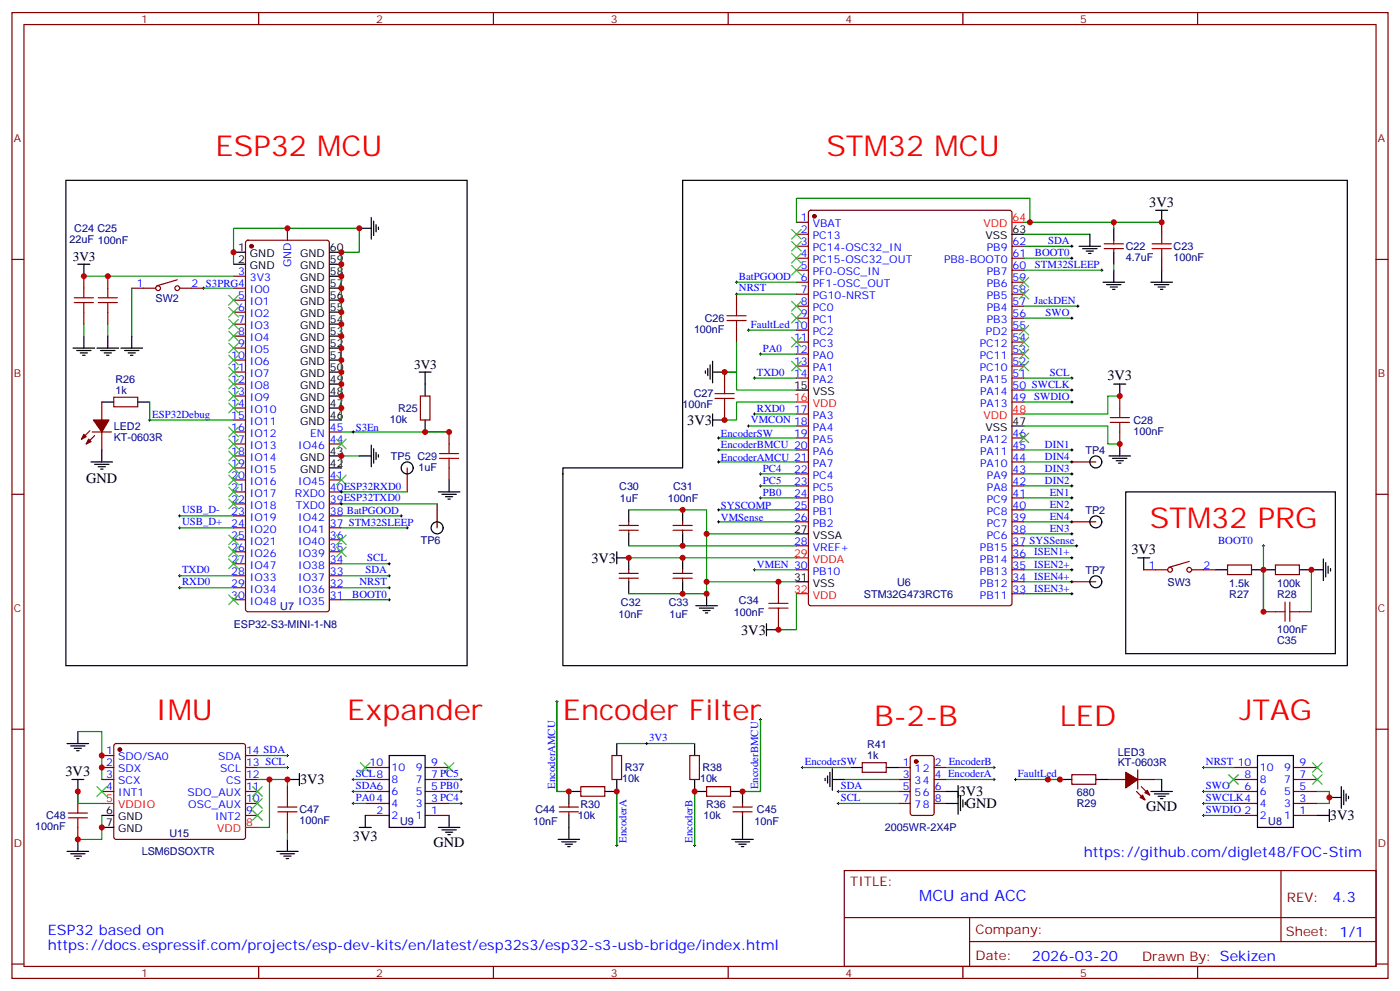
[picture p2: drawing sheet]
<svg xmlns="http://www.w3.org/2000/svg" width="412mm" height="292mm" viewBox="0 0 412 292" stroke-linecap="round" stroke-linejoin="round" font-family="sans-serif">
<g fill="none" stroke="#870000" stroke-width=".35">
<path d="M3.5 3.7h405.4v284.3h-405.4zM7.1 7.2h398.2v277.3h-398.2zM76.2 3.7v3.5M145.3 3.7v3.5M214.5 3.7v3.5M283.6 3.7v3.5M352.8 3.7v3.5M3.5 76.4h3.6M72.6 70.9l.4-.2h23.3l.7 .5v108.2l-.2 .5-.5 .2h-23.3l-.5-.2-.2-.5v-108zM84.7 67.2v3.5M234.6 65.4h3.5M234.6 69h3.5"/>
<path d="M234.6 72.5h3.5M234.6 76h3.5M234.6 79.6h3.5M238.4 62.1l.4-.2h58.6l.6 .4 .1 115.3-.5 .7h-58.8l-.6-.4-.1-115.3zM298.1 72.5h3.5M298.1 76h3.5M298.1 79.6h3.5M325.3 73.2h5.6M325.3 71.8h5.6M328.1 70.7v1.1M328.1 73.2v1.1M342.2 65.4v3.6"/>
<path d="M342.2 76v3.6M405.3 76.4h3.6M24.7 81.3v3.5M24.7 91.9v3.5M31.7 81.3v3.5M31.7 91.9v3.5M38.8 84.8h7.1M52.2 82.4l-6 1.7M52.9 84.8h7.1M68.8 81.3h3.5M68.8 84.8h3.5M68.8 88.4h3.5"/>
<path d="M68.8 91.9h3.5M68.8 95.4h3.5M68.8 99h3.5M217 86.6v3.5M217 97.2v3.5M234.6 83.1h3.5M234.6 86.6h3.5M234.6 90.1h3.5M234.6 93.7h3.5M234.6 97.2h3.5M298.1 83.1h3.5M298.1 86.6h3.5"/>
<path d="M298.1 90.1h3.5M298.1 93.7h3.5M298.1 97.2h3.5M30 118.4v5.2M33.5 116.9h7.1v2.9h-7.1zM68.8 102.5h3.5M68.8 106h3.5M68.8 109.5h3.5M68.8 113.1h3.5M68.8 116.6h3.5M123.8 116.6h2.8v7h-2.8zM213.4 109.5v3.6"/>
<path d="M234.6 100.7h3.5M234.6 104.2h3.5M234.6 107.8h3.5M234.6 111.3h3.5M298.1 100.7h3.5M298.1 104.2h3.5M298.1 107.8h3.5M298.1 111.3h3.5M298.1 118.4h3.5M298.1 114.8h3.5M329.8 116.6v3.5M26.5 126.8l-2.5 2.5"/>
<path d="M27.2 127.2h5.6M27.9 128.2l-2.5 2.5M30 127.2v5.3M68.8 120.1h3.5M68.8 123.6h3.5M68.8 127.2h3.5M68.8 130.7h3.5M68.8 134.2h3.5M68.8 137.8h3.5M97 127.2h3.5M97 130.7h3.5M119.9 137.8v7"/>
<path d="M132.3 127.2v3.5M132.3 137.8v3.5M213.4 120.1v3.5M234.6 121.9h3.5M234.6 125.4h3.5M234.6 128.9h3.5M234.6 132.5h3.5M234.6 136h3.5M234.6 139.5h3.5M298.1 128.9h3.5M298.1 132.5h3.5M298.1 136h3.5"/>
<path d="M298.1 139.5h3.5M315.7 136h7.1M329.8 127.2v3.5M3.5 145.5h3.6M68.8 141.3h3.5M68.8 144.8h3.5M68.8 148.3h3.5M68.8 151.9h3.5M68.8 155.4h3.5M68.8 158.9h3.5M97 141.3h3.5M97 144.8h3.5"/>
<path d="M97 148.3h3.5M97 151.9h3.5M97 155.4h3.5M97 158.9h3.5M128.8 148.3v7.1M182.4 154.7h5.6M182.4 156.1h5.6M185.2 153.6v1.1M185.2 156.1v1.1M198.3 154.7h5.6M198.3 156.1h5.6M201.1 153.6v1.1"/>
<path d="M201.1 156.1v1.1M234.6 143.1h3.5M234.6 146.6h3.5M234.6 150.1h3.5M234.6 153.6h3.5M298.1 143.1h3.5M298.1 146.6h3.5M298.1 150.1h3.5M298.1 153.6h3.5M298.1 157.2h3.5M315.7 153.6h7.1M405.3 145.5h3.6"/>
<path d="M68.8 162.5h3.5M68.8 166h3.5M68.8 169.5h3.5M68.8 173h3.5M68.8 176.6h3.5M97 162.5h3.5M97 166h3.5M97 169.5h3.5M97 173h3.5M97 176.6h3.5M182.4 168.8h5.6M182.4 170.2h5.6"/>
<path d="M185.2 167.7v1.1M185.2 170.2v1.1M198.3 168.8h5.6M198.3 170.2h5.6M201.1 167.7v1.1M201.1 170.2v1.1M229.3 171.3v3.5M234.6 160.7h3.5M234.6 167.7h3.5M298.1 160.7h3.5M298.1 167.7h3.5M298.1 174.8h3.5"/>
<path d="M298.1 171.3h3.5M298.1 164.2h3.5M315.7 171.3h7.1M336.9 167.7h7.1M350.3 165.3l-6 1.7M351 167.7h7.1M361.6 166.3h7.1v2.9h-7.1zM375.7 166.3h7.1v2.9h-7.1zM229.3 181.9v3.5M372.2 180.1h3.5M382.8 180.1h3.5M3.5 214.7h3.6"/>
<path d="M33.7 219.1l.5-.2h37.4l.5 .2 .2 .5v27.1l-.7 .4h-37.7l-.4-.7v-26.8zM405.3 214.7h3.6M22.9 233v3.5M30 226h3.5M30 229.5h3.5M30 233h3.5M30 222.4h3.5M72.3 226h3.5M72.3 229.5h3.5M72.3 233h3.5M72.3 236.5h3.5M72.3 222.4h3.5"/>
<path d="M84.7 231.2v3.6M107.6 226h7.1M107.6 229.5h7.1M107.6 233h7.1M107.6 236.5h7.1M125.2 226h7.1M125.2 229.5h7.1M125.2 233h7.1M125.2 236.5h7.1M164.7 237.6h5.7M164.7 239h5.7M167.6 236.5v1.1"/>
<path d="M167.6 239v1.1M171.1 231.6h7.1v2.8h-7.1zM180.3 222.4h2.8v7.1h-2.8zM203.2 222.4h2.8v7.1h-2.8zM208.1 231.6h7.1v2.8h-7.1zM215.9 237.6h5.6M215.9 239h5.6M218.7 236.5v1.1M218.7 239v1.1M254 224.5h7.1v2.9h-7.1zM264.6 226h3.5M264.6 229.5h3.5"/>
<path d="M264.6 233h3.5M264.6 236.5h3.5M268.3 222.6l.5-.2h5.7l.6 .5 .1 16.5-.5 .6-5.9 .1-.6-.5-.1-16.5zM275.2 226h3.5M275.2 229.5h3.5M275.2 233h3.5M275.2 236.5h3.5M315.7 228.1h7.1v2.8h-7.1zM326.3 229.5h5.3M334.8 233l2.5 2.5M335.1 229.5h5.3M335.1 226.7v5.6"/>
<path d="M336.2 231.6l2.5 2.5M363.4 226h7M363.4 229.5h7M363.4 233h7M363.4 236.5h7M381 226h7.1M381 229.5h7.1M381 233h7.1M381 236.5h7.1M22.9 243.6v3.5M72.3 240.1h3.5M84.7 241.8v3.6"/>
<path d="M107.6 240.1h7.1M125.2 240.1h7.1M248.7 256.3h156.6v28.2h-156.6zM363.4 240.1h7M377.3 256.3v20.9M381 240.1h7.1M248.7 270.1h156.5M285.6 277.2h119.6M285.6 270.1v14.2M3.5 283.8h3.6M76.2 284.5v3.5M145.3 284.5v3.5"/>
<path d="M214.5 284.5v3.5M283.6 284.5v3.5M352.8 284.5v3.5M405.3 283.8h3.6"/>
<circle cx="46.6" cy="84.8" r=".71"/>
<circle cx="52.2" cy="84.8" r=".71"/>
<circle cx="344.7" cy="167.7" r=".71"/>
<circle cx="350.3" cy="167.7" r=".71"/>
</g>
<g fill="#870000" stroke="#870000" stroke-width=".35">
<path d="M337.3 233.4l.7-.7 .7 1.4z"/>
<path d="M336.5 234.1l.8 1.4-1.5-.7z"/>
<path d="M331.6 227.4l3.5 2.1-3.5 2.5z"/>
<path d="M26.1 129.3l.7 .7-1.4 .7z"/>
<path d="M24.7 127.9l.7 .7-1.4 .7z"/>
<path d="M27.5 123.6h4.6l-2.1 3.6z"/>
<circle cx="239.9" cy="63.7" r=".53"/>
<circle cx="74.1" cy="72.5" r=".53"/>
<circle cx="269.9" cy="224.2" r=".53"/>
<circle cx="35.3" cy="220.7" r=".53"/>
</g>
<g fill="none" stroke="#000" stroke-width=".35">
<path d="M19.4 53.1h118.2v142.9h-118.2zM201.1 53.1h195.8v142.9h-231.1v-58.2h35.3zM22.9 77.8h3.6M24.7 77.8v3.5M68.8 77.8h3.5M68.8 74.3h3.5M97 77.8h3.5M97 74.3h3.5M105.8 67.2h3.6M109.4 64v6.4M110.1 65.1v4.2M110.8 66.1v2.2"/>
<path d="M111.5 66.9v.7M298.1 69h3.5M317.9 72.5h6.3M318.9 73.2h4.2M320 73.9h2.1M320.7 74.6h.7M321 69v3.5M328.1 67.2v3.5M328.1 74.3v3.5M328.1 79.6v3.5M340.4 61.9h3.6M342.2 61.9v3.5"/>
<path d="M342.2 79.6v3.5M24.7 99v3.5M31.7 99v3.5M38.8 99v3.5M97 99h3.5M97 95.4h3.5M97 91.9h3.5M97 88.4h3.5M97 84.8h3.5M97 81.3h3.5M324.9 83.1h6.4M326 83.8h4.2"/>
<path d="M327 84.5h2.1M327.7 85.2h.7M339 83.1h6.4M340.1 83.8h4.2M341.1 84.5h2.2M341.8 85.2h.7M21.5 102.5h6.4M22.6 103.2h4.2M23.6 103.9h2.2M24.3 104.6h.7M28.6 102.5h6.3M29.6 103.2h4.3"/>
<path d="M30 118.4h3.5M30.7 103.9h2.1M31.4 104.6h.7M35.6 102.5h6.4M36.7 103.2h4.2M37.7 103.9h2.2M38.5 104.6h.7M40.6 118.4h3.5M97 113.1h3.5M97 116.6h3.5M97 109.5h3.5M97 106h3.5"/>
<path d="M97 102.5h3.5M123.5 109.5h3.5M125.2 109.5v7.1M207.8 109.2v.7M208.5 108.5v2.1M209.2 107.4v4.3M209.9 109.5h3.5M209.9 106.4v6.3M234.6 114.8h3.5M328.1 113.1h3.5M329.8 113.1v3.5M26.8 136h6.4"/>
<path d="M27.9 136.7h4.2M28.9 137.4h2.1M29.6 138.1h.7M30 132.5v3.5M97 137.8h3.5M97 134.2h3.5M97 123.6h3.5M97 120.1h3.5M105.8 134.2h3.6M109.4 131.1v6.3M110.1 132.1v4.2M110.8 133.2v2.1"/>
<path d="M111.5 133.9v.7M125.2 123.6v3.6M209.9 123.6h3.5M209.9 121.9v3.5M298.1 125.4h3.5M326.7 134.2h6.3M327.7 134.9h4.3M328.8 135.6h2.1M329.5 136.3h.7M329.8 130.7v3.5M129.1 144.8h6.4M130.2 145.5h4.2"/>
<path d="M131.2 146.2h2.1M131.9 146.9h.7M132.3 141.3v3.5M185.2 150.1v3.5M185.2 157.2v3.5M201.1 150.1v3.5M201.1 157.2v3.5M234.6 157.2h3.5M331.6 144.8h61.7v47.6h-61.7zM181.7 164.2h3.5v3.5M181.7 162.5v3.5M185.2 171.3v3.5"/>
<path d="M201.1 164.2v3.5M201.1 171.3v3.5M205 178.3h6.3M206 179h4.3M207.1 179.7h2.1M208.1 174.8v3.5M234.6 171.3h3.5M335.1 164.2h3.6M336.9 164.2v3.5M358.1 167.7h3.5M368.7 167.7h7M382.8 167.7h7"/>
<path d="M389.8 164.6v6.3M390.5 165.6v4.3M391.2 166.7v2.1M391.9 167.4v.7M207.8 180.4h.7M225.8 185.4h3.5M225.8 183.6v3.5M19.8 218.9h6.3M20.8 219.6h4.2M22.9 215.4v3.5M181.7 218.9v3.5M204.6 218.9v3.5"/>
<path d="M21.2 229.5h3.5M21.9 220.3h2.1M22.6 221h.7M22.9 229.5v3.5M84.7 229.5h3.5M88.2 227.7v3.5M114.7 222.4h10.5v21.2h-10.5zM171.1 233h-3.5v3.5M181.7 229.5v3.5h-3.5M204.6 229.5v3.5h3.5M215.2 233h3.5v3.5M243.1 229.1v.7"/>
<path d="M243.8 228.4v2.1M244.5 227.4v4.2M245.2 229.5h3.5M245.2 226.3v6.4M250.5 226h3.5M261.1 226h3.5M278.7 233h3.5M278.7 236.5h3.5M282.2 231.2v8.5M282.9 234.4v4.3M283.6 235.5v2.1M284.3 236.2v.7"/>
<path d="M312.2 229.5h3.5M322.8 229.5h3.5M339 233h6.4M340.1 233.7h4.2M341.1 234.4h2.2M341.8 235.1h.7M342.2 229.5v3.5M370.4 222.4h10.6v21.2h-10.6zM391.6 238.3v3.5M391.6 234.8h3.5M395.1 231.6v6.3M395.8 232.7v4.2"/>
<path d="M396.5 233.7v2.1M397.2 234.4v.7M19.8 250.6h6.3M20.8 251.4h4.2M21.9 252.1h2.1M22.6 252.8h.7M22.9 247.1v3.5M30 240.1h3.5M30 243.6h3.5M81.5 250.6h6.3M82.5 251.4h4.3M83.6 252.1h2.1"/>
<path d="M84.3 252.8h.7M84.7 247.1v3.5M105.8 243.6h3.6M107.6 240.1v3.5M129.1 243.6h6.4M130.2 244.3h4.2M131.2 245h2.1M131.9 245.7h.7M132.3 240.1v3.5M164.4 247.1h6.3M165.5 247.8h4.2M166.5 248.5h2.1"/>
<path d="M167.2 249.2h.7M167.6 240.1v7M215.5 247.1h6.4M216.6 247.8h4.2M217.7 248.5h2.1M218.4 249.2h.7M218.7 240.1v7M388.1 240.1h3.5"/>
<circle cx="119.9" cy="137.8" r="1.76"/>
<circle cx="322.8" cy="136" r="1.76"/>
<circle cx="128.8" cy="155.4" r="1.76"/>
<circle cx="322.8" cy="153.6" r="1.76"/>
<circle cx="322.8" cy="171.3" r="1.76"/>
</g>
<path d="M298.1 65.4h3.5M234.6 118.4h3.5M298.1 121.9h3.5M234.6 164.2h3.5M234.6 174.8h3.5M30 236.5h3.5M72.3 243.6h3.5" fill="none" stroke="#f00" stroke-width=".35"/>
<g fill="none" stroke="#000" stroke-width=".29">
<path d="M315.4 76h.7M315.4 72.5h.7M315.7 72.1v.7M315.7 75.7v.7M324.2 79.6h.7M324.6 79.2v.7M59.6 84.8h.7M60 84.5v.7M216.6 86.6h.7M216.6 83.1h.7M217 82.7v.7M217 86.3v.7"/>
<path d="M220.1 97.2h.7M220.5 96.8v.7M315.4 93.7h.7M315.7 93.3v.7M317.1 90.1h.8M317.5 89.8v.7M221.9 111.3h.7M222.2 110.9v.8M223.7 104.2h.7M224 103.9v.7M315.4 118.4h.7M315.4 114.8h.7"/>
<path d="M315.4 111.3h.7M315.7 110.9v.8M315.7 114.5v.7M315.7 118v.7M43.7 123.6h.7M44.1 123.3v.7M103.7 127.2h.7M104.1 126.8v.7M211.3 132.5h.7M211.3 136h.7M211.3 128.9h.7M211.7 128.6v.7"/>
<path d="M211.7 132.1v.7M211.7 135.6v.7M220.1 125.4h.7M220.5 125.1v.7M221.9 121.9h.7M222.2 121.5v.7M223.7 139.5h.7M224 139.2v.7M315.4 132.5h.7M315.4 136h.7M315.4 139.5h.7M315.7 132.1v.7"/>
<path d="M315.7 135.6v.7M315.7 139.2v.7M52.6 151.9h.7M52.6 155.4h.7M52.9 151.5v.7M52.9 155v.8M100.2 144.8h.7M100.2 148.3h.7M100.5 144.5v.7M100.5 148v.7M117.8 151.9h.7M118.2 151.5v.7"/>
<path d="M119.6 155.4h.7M119.9 155v.8M211.3 153.6h.7M211.3 150.1h.7M211.7 149.8v.7M211.7 153.3v.7M223.7 146.6h.7M223.7 143.1h.7M224 142.7v.7M224 146.2v.7M315.4 153.6h.7M315.4 150.1h.7"/>
<path d="M315.4 157.2h.7M315.4 146.6h.7M315.4 143.1h.7M315.7 142.7v.7M315.7 146.2v.7M315.7 149.8v.7M315.7 153.3v.7M315.7 156.8v.7M52.6 169.5h.7M52.6 173h.7M52.9 169.2v.7M52.9 172.7v.7"/>
<path d="M114.3 169.5h.7M114.3 173h.7M114.3 176.6h.7M114.3 166h.7M114.7 165.6v.7M114.7 169.2v.7M114.7 172.7v.7M114.7 176.2v.7M221.9 167.7h.7M222.2 167.4v.7M315.4 167.7h.7M315.4 164.2h.7"/>
<path d="M315.4 171.3h.7M315.4 174.8h.7M315.7 163.9v.7M315.7 167.4v.7M315.7 170.9v.7M315.7 174.4v.8M316.8 160.7h.7M317.1 160.3v.7M371.8 160.7h.7M372.2 160.3v.7M163.7 206.6h.7M164 206.2v.7"/>
<path d="M190.1 218.9h.8M190.5 218.5v.8M223.7 211.8h.7M224 211.5v.7M84.3 226h.7M84.3 222.4h.7M84.7 222.1v.7M84.7 225.6v.7M103.7 236.5h.7M103.7 233h.7M103.7 229.5h.7M104.1 229.1v.7"/>
<path d="M104.1 232.7v.7M104.1 236.2v.7M135.5 236.5h.7M135.5 233h.7M135.5 229.5h.7M135.8 229.1v.7M135.8 232.7v.7M135.8 236.2v.7M236 226h.7M236.4 225.6v.7M246.6 236.5h.7M246.6 233h.7"/>
<path d="M246.9 232.7v.7M246.9 236.2v.7M292.5 226h.7M292.5 229.5h.7M292.8 225.6v.7M292.8 229.1v.7M298.8 229.5h.7M299.2 229.1v.7M354.2 226h.7M354.2 236.5h.7M354.2 233h.7M354.5 225.6v.7"/>
<path d="M354.5 232.7v.7M354.5 236.2v.7M354.5 239.7v.7M181.3 248.9h.7M181.7 248.5v.7M204.3 248.9h.7M204.6 248.5v.7M354.2 240.1h.7"/>
</g>
<g fill="none" stroke="#a10000" stroke-width=".35">
<path d="M339.4 71.8h5.6M339.4 73.2h5.6M342.2 69v2.8M342.2 73.2v2.8M21.9 87.7h5.6M21.9 89.1h5.6M24.7 84.8v2.9M24.7 89.1v2.8M28.9 87.7h5.7M28.9 89.1h5.7M31.7 84.8v2.9M31.7 89.1v2.8"/>
<path d="M214.1 93h5.7M214.1 94.4h5.7M217 90.1v2.9M217 94.4v2.8M210.6 115.9h5.7M210.6 117.3h5.7M213.4 113.1v2.8M213.4 117.3v2.8M129.5 134.9h5.6M129.5 133.5h5.6M132.3 130.7v2.8M132.3 134.9v2.9"/>
<path d="M327 122.9h5.7M327 124.4h5.7M329.8 120.1v2.8M329.8 124.4v2.8M226.5 177.6h5.6M226.5 179h5.6M229.3 174.8v2.8M229.3 179v2.9M378.5 177.3v5.6M379.9 177.3v5.6M375.7 180.1h2.8M379.9 180.1h2.9"/>
<path d="M20.1 239.4h5.7M22.9 236.5v2.9M81.8 239h5.7M81.8 237.6h5.7M84.7 234.8v2.8M84.7 239v2.8M20.1 240.8h5.7M22.9 240.8v2.8"/>
</g>
<g fill="none" stroke="#3c3" stroke-width=".35">
<path d="M233.2 67.6l2.8 2.8M233.2 71.1l2.8 2.8M233.2 74.6l2.8 2.8M233.2 78.1l2.8 2.9M236 67.6l-2.8 2.8M236 71.1l-2.8 2.8M236 74.6l-2.8 2.8M236 78.1l-2.8 2.9M67.4 94l2.8 2.8M67.4 90.5l2.8 2.8M67.4 97.5l2.8 2.9M67.4 87l2.8 2.8"/>
<path d="M70.2 94l-2.8 2.8M70.2 90.5l-2.8 2.8M70.2 97.5l-2.8 2.9M70.2 87l-2.8 2.8M233.2 88.7l2.8 2.8M233.2 92.3l2.8 2.8M233.2 99.3l2.8 2.8M236 88.7l-2.8 2.8M236 92.3l-2.8 2.8M236 99.3l-2.8 2.8M300.2 85.2l2.8 2.8M300.2 95.8l2.8 2.8"/>
<path d="M300.2 81.7l2.8 2.8M300.2 99.3l2.8 2.8M303 85.2l-2.8 2.8M303 95.8l-2.8 2.8M303 81.7l-2.8 2.8M303 99.3l-2.8 2.8M67.4 108.1l2.8 2.8M67.4 118.7l2.8 2.8M67.4 115.2l2.8 2.8M67.4 111.7l2.8 2.8M67.4 104.6l2.8 2.8M67.4 101.1l2.8 2.8"/>
<path d="M70.2 118.7l-2.8 2.8M70.2 115.2l-2.8 2.8M70.2 111.7l-2.8 2.8M70.2 104.6l-2.8 2.8M70.2 108.1l-2.8 2.8M70.2 101.1l-2.8 2.8M233.2 106.4l2.8 2.8M236 106.4l-2.8 2.8M300.2 106.4l2.8 2.8M300.2 102.8l2.8 2.9M303 106.4l-2.8 2.8M303 102.8l-2.8 2.9"/>
<path d="M67.4 139.9l2.8 2.8M67.4 136.3l2.8 2.9M67.4 132.8l2.8 2.8M67.4 129.3l2.8 2.8M67.4 125.8l2.8 2.8M70.2 139.9l-2.8 2.8M70.2 136.3l-2.8 2.9M70.2 132.8l-2.8 2.8M70.2 129.3l-2.8 2.8M70.2 125.8l-2.8 2.8M99.1 139.9l2.9 2.8M99.1 129.3l2.9 2.8"/>
<path d="M102 139.9l-2.9 2.8M102 129.3l-2.9 2.8M300.2 127.5l2.8 2.9M303 127.5l-2.8 2.9M67.4 157.5l2.8 2.8M67.4 143.4l2.8 2.8M67.4 146.9l2.8 2.9M70.2 157.5l-2.8 2.8M70.2 143.4l-2.8 2.8M70.2 146.9l-2.8 2.9M99.1 157.5l2.9 2.8M102 157.5l-2.9 2.8"/>
<path d="M67.4 161l2.8 2.9M67.4 164.6l2.8 2.8M67.4 175.2l2.8 2.8M70.2 161l-2.8 2.9M70.2 164.6l-2.8 2.8M70.2 175.2l-2.8 2.8M99.1 161l2.9 2.9M102 161l-2.9 2.9M28.6 231.6l2.8 2.8M31.4 231.6l-2.8 2.8M74.4 238.7l2.9 2.8M74.4 231.6l2.9 2.8"/>
<path d="M74.4 235.1l2.9 2.8M77.3 238.7l-2.9 2.8M77.3 231.6l-2.9 2.8M77.3 235.1l-2.9 2.8M106.2 224.5l2.8 2.9M109 224.5l-2.8 2.9M130.9 224.5l2.8 2.9M133.7 224.5l-2.8 2.9M361.9 228.1l2.9 2.8M364.8 228.1l-2.9 2.8M386.6 224.5l2.9 2.9M386.6 228.1l2.9 2.8"/>
<path d="M389.5 224.5l-2.9 2.9M389.5 228.1l-2.9 2.8"/>
</g>
<g fill="none" stroke="#008700" stroke-width=".35">
<path d="M68.8 77.8v-10.6h37v7.1h-5.3v49.3M234.6 65.4v-7h68.8v7M301.6 69h19.4M301.6 65.4h40.6M301.6 76h14.1M301.6 72.5h14.1M301.6 79.6h23M328.1 65.4v1.8M328.1 77.8v1.8M24.7 81.3h44.1M24.7 95.4v3.6M31.7 95.4v3.6"/>
<path d="M38.8 84.8v14.2M60 84.8h8.8M217 83.1h17.6M217 86.6h17.6M220.5 97.2h14.1M301.6 93.7h14.1M301.6 90.1h15.9M44.1 118.4v5.2h24.7M217 100.7v8.8h-3.6h3.6v5.3h17.6M222.2 111.3h12.4M224 104.2h10.6M234.6 118.4h-17.6v5.2h-3.6"/>
<path d="M301.6 118.4h14.1M301.6 114.8h14.1M301.6 111.3h14.1M329.8 116.6h-3.5v5.3h-24.7M100.5 127.2h31.8M105.8 134.2h-5.3v3.6M211.7 136h22.9M211.7 132.5h22.9M211.7 128.9h22.9M220.5 125.4h14.1M222.2 121.9h12.4M224 139.5h10.6"/>
<path d="M301.6 125.4h24.7v5.3h3.5M301.6 139.5h14.1M301.6 136h14.1M301.6 132.5h14.1M52.9 151.9h15.9M52.9 155.4h15.9M100.5 151.9h17.7M100.5 155.4h19.4M100.5 144.8h19.4M100.5 148.3h28.3M185.2 150.1h22.9v7.1h26.5M208.1 157.2v17.6h-22.9"/>
<path d="M211.7 153.6h22.9M211.7 150.1h22.9M224 146.6h10.6M224 143.1h10.6M301.6 157.2h14.1M301.6 153.6h14.1M301.6 150.1h14.1M301.6 146.6h14.1M301.6 143.1h14.1M52.9 169.5h15.9M52.9 173h15.9M100.5 166h14.2"/>
<path d="M100.5 169.5h14.2M100.5 173h14.2M100.5 176.6h14.2M185.2 164.2h49.4M185.2 160.7h49.4M208.1 171.3h26.5M222.2 167.7h12.4M234.6 174.8v10.6h-5.3M301.6 174.8h14.1M301.6 171.3h14.1M301.6 167.7h14.1M301.6 164.2h14.1"/>
<path d="M301.6 160.7h15.5M372.2 160.7v19.4M386.3 167.7v12.4M22.9 215.4h7.1v14.1M164 206.6v26.4h3.6M181.7 218.9h22.9M224 211.8v21.2h-5.3M22.9 233v3.5h7.1M75.8 229.5h3.6v14.1h-3.6M75.8 226h8.9M75.8 222.4h8.9M79.4 229.5h5.3v1.7"/>
<path d="M104.1 233h3.5M104.1 236.5h3.5M104.1 229.5h3.5M132.3 233h3.5M132.3 236.5h3.5M132.3 229.5h3.5M181.7 233v15.9M204.6 233v15.9M236.4 226h14.1M246.9 233h17.7M246.9 236.5h17.7M248.7 229.5h15.9"/>
<path d="M278.7 229.5h14.1M278.7 226h14.1M299.2 229.5h13M340.4 229.5h1.8M354.5 233h8.9M354.5 236.5h8.9M354.5 226h8.9M388.1 233h3.5v3.5h-3.5M30 240.1v7h-7.1M84.7 245.4v1.7M354.5 240.1h8.9"/>
</g>
<g fill="#c00">
<circle cx="303.4" cy="65.4" r=".88"/>
<circle cx="328.1" cy="65.4" r=".88"/>
<circle cx="372.2" cy="167.7" r=".88"/>
<circle cx="342.2" cy="65.4" r=".88"/>
<circle cx="386.3" cy="167.7" r=".88"/>
<circle cx="125.2" cy="127.2" r=".88"/>
<circle cx="391.6" cy="234.8" r=".88"/>
<circle cx="213.4" cy="123.6" r=".88"/>
<circle cx="105.8" cy="67.2" r=".88"/>
<circle cx="229.3" cy="185.4" r=".88"/>
<circle cx="201.1" cy="150.1" r=".88"/>
<circle cx="201.1" cy="160.7" r=".88"/>
<circle cx="201.1" cy="174.8" r=".88"/>
<circle cx="185.2" cy="164.2" r=".88"/>
<circle cx="201.1" cy="164.2" r=".88"/>
<circle cx="213.4" cy="109.5" r=".88"/>
<circle cx="229.3" cy="171.3" r=".88"/>
<circle cx="208.1" cy="157.2" r=".88"/>
<circle cx="208.1" cy="174.8" r=".88"/>
<circle cx="208.1" cy="171.3" r=".88"/>
<circle cx="24.7" cy="81.3" r=".88"/>
<circle cx="31.8" cy="81.3" r=".88"/>
<circle cx="132.3" cy="127.2" r=".88"/>
<circle cx="372.2" cy="180.1" r=".88"/>
<circle cx="312.2" cy="229.5" r=".88"/>
<circle cx="308.7" cy="229.5" r=".88"/>
<circle cx="181.7" cy="233" r=".88"/>
<circle cx="204.6" cy="233" r=".88"/>
<circle cx="218.7" cy="233" r=".88"/>
<circle cx="167.6" cy="233" r=".88"/>
<circle cx="84.7" cy="67.2" r=".88"/>
<circle cx="100.5" cy="74.3" r=".88"/>
<circle cx="100.5" cy="77.8" r=".88"/>
<circle cx="100.5" cy="81.3" r=".88"/>
<circle cx="100.5" cy="84.8" r=".88"/>
<circle cx="100.5" cy="88.4" r=".88"/>
<circle cx="100.5" cy="91.9" r=".88"/>
<circle cx="100.5" cy="95.4" r=".88"/>
<circle cx="100.5" cy="99" r=".88"/>
<circle cx="100.5" cy="102.5" r=".88"/>
<circle cx="100.5" cy="106" r=".88"/>
<circle cx="100.5" cy="109.5" r=".88"/>
<circle cx="100.5" cy="113.1" r=".88"/>
<circle cx="100.5" cy="116.6" r=".88"/>
<circle cx="100.5" cy="120.1" r=".88"/>
<circle cx="100.5" cy="134.2" r=".88"/>
<circle cx="68.8" cy="74.3" r=".88"/>
<circle cx="329.8" cy="116.6" r=".88"/>
<circle cx="329.8" cy="130.7" r=".88"/>
<circle cx="30" cy="226" r=".88"/>
<circle cx="30" cy="222.4" r=".88"/>
<circle cx="22.9" cy="233" r=".88"/>
<circle cx="22.9" cy="247.1" r=".88"/>
<circle cx="30" cy="243.6" r=".88"/>
<circle cx="79.4" cy="229.5" r=".88"/>
<circle cx="84.7" cy="229.5" r=".88"/>
</g>
<g font-size="8.5" fill="#f00">
<text x="63.5" y="46">ESP32 MCU</text>
<text x="243.4" y="46">STM32 MCU</text>
<text x="338.7" y="155.4">STM32 PRG</text>
<text x="45.9" y="211.8">IMU</text>
<text x="102.3" y="211.8">Expander</text>
<text x="165.8" y="211.8">Encoder Filter</text>
<text x="257.5" y="213.6">B-2-B</text>
<text x="312.2" y="213.6">LED</text>
<text x="365.1" y="211.8">JTAG</text>
</g>
<text font-size="4.6" fill="#00f" x="270.8" y="265.3">MCU and ACC</text>
<g font-size="4.2">
<text x="338.6" y="60.9">3V3</text>
<text x="326.2" y="111.9">3V3</text>
<text x="202.4" y="125.1">3V3</text>
<text x="25.4" y="142.1">GND</text>
<text x="174.2" y="165.7">3V3</text>
<text x="333.3" y="163.1">3V3</text>
<text x="218.3" y="186.8">3V3</text>
<text x="19.3" y="228.4">3V3</text>
<text x="88.4" y="230.9">3V3</text>
<text x="282.4" y="234.4">3V3</text>
<text x="284.5" y="237.9">GND</text>
<text x="337.6" y="238.7">GND</text>
<text x="391.8" y="241.5">3V3</text>
<text x="104" y="247.6">3V3</text>
<text x="127.7" y="249.2">GND</text>
</g>
<g font-size="4.2" fill="#00f">
<text x="319.3" y="252.4">https://github.com/diglet48/FOC-Stim</text>
<text x="392.5" y="265.6">4.3</text>
<text x="14.1" y="275.3">ESP32 based on</text>
<text x="14.1" y="279.6">https://docs.espressif.com/projects/esp-dev-kits/en/latest/esp32s3/esp32-s3-usb-bridge/index.html</text>
<text x="304" y="282.9">2026-03-20</text>
</g>
<g font-size="3.9">
<text x="21.5" y="76.8">3V3</text>
<text x="122" y="108.5">3V3</text>
</g>
<g font-size="3.9" fill="#800">
<text x="250.5" y="260.9">TITLE:</text>
<text x="379.1" y="265.6">REV:</text>
<text x="287.4" y="275.1">Company:</text>
<text x="378.7" y="275.7">Sheet: 1/1</text>
<text x="287.4" y="282.8">Date:</text>
<text x="336.4" y="282.8">Drawn By: Sekizen</text>
</g>
<g font-size="3.2" fill="#800">
<text x="41.6" y="6.7">1</text>
<text x="110.8" y="6.7">2</text>
<text x="179.9" y="6.7">3</text>
<text x="249.1" y="6.7">4</text>
<text x="318.2" y="6.7">5</text>
<text x="4.1" y="41.8">A</text>
<text x="405.9" y="41.8">A</text>
<text x="4.1" y="110.9">B</text>
<text x="405.9" y="110.9">B</text>
<text x="4.1" y="180.1">C</text>
<text x="405.9" y="180.1">C</text>
<text x="4.1" y="249.2">D</text>
<text x="405.9" y="249.2">D</text>
<text x="41.6" y="287.5">1</text>
<text x="110.8" y="287.5">2</text>
<text x="179.9" y="287.5">3</text>
<text x="249.1" y="287.5">4</text>
<text x="318.2" y="287.5">5</text>
</g>
<g font-size="3.2" fill="#00f">
<text x="235.9" y="65.1">1</text>
<text x="235.9" y="68.6">2</text>
<text x="239.4" y="66.9">VBAT</text>
<text x="239.4" y="70.4">PC13</text>
<text x="308.7" y="71.9">SDA</text>
<text x="235.9" y="72.1">3</text>
<text x="235.9" y="75.7">4</text>
<text x="239.4" y="73.9">PC14-OSC32_IN</text>
<text x="239.4" y="77.4">PC15-OSC32_OUT</text>
<text x="278.1" y="77.4">PB8-BOOT0</text>
<text x="290.7" y="73.9">PB9</text>
<text x="298.3" y="75.7">61</text>
<text x="298.3" y="72.1">62</text>
<text x="304.8" y="75.4">BOOT0</text>
<text x="70.1" y="81">3</text>
<text x="73.6" y="82.7">3V3</text>
<text x="85.7" y="78.7" transform="rotate(-90 85.7 78.7)">GND</text>
<text x="217.7" y="82.4">BatPGOOD</text>
<text x="235.9" y="79.2">5</text>
<text x="235.9" y="82.7">6</text>
<text x="239.4" y="81">PF0-OSC_IN</text>
<text x="290.7" y="81">PB7</text>
<text x="298.3" y="82.7">59</text>
<text x="298.3" y="79.2">60</text>
<text x="304.9" y="78.9">STM32SLEEP</text>
<text x="40.3" y="84.5">1</text>
<text x="56.4" y="84.5">2 S3PRG4</text>
<text x="70.1" y="88">5</text>
<text x="73.6" y="86.3">IO0</text>
<text x="73.6" y="89.8">IO1</text>
<text x="217.7" y="85.7">NRST</text>
<text x="235.9" y="86.3">7</text>
<text x="235.9" y="89.8">8</text>
<text x="239.4" y="84.5">PF1-OSC_OUT</text>
<text x="239.4" y="88">PG10-NRST</text>
<text x="290.7" y="88">PB5</text>
<text x="290.7" y="84.5">PB6</text>
<text x="298.3" y="89.8">57</text>
<text x="298.3" y="86.3">58</text>
<text x="304.7" y="89.5">JackDEN</text>
<text x="70.1" y="91.5">6</text>
<text x="70.1" y="95.1">7</text>
<text x="73.6" y="93.3">IO2</text>
<text x="235.9" y="93.3">9</text>
<text x="239.4" y="91.5">PC0</text>
<text x="239.4" y="95.1">PC1</text>
<text x="290.7" y="95.1">PB3</text>
<text x="290.7" y="91.5">PB4</text>
<text x="298.3" y="93.3">56</text>
<text x="308" y="93">SWO</text>
<text x="70.1" y="98.6">8</text>
<text x="73.6" y="96.8">IO3</text>
<text x="73.6" y="100.4">IO4</text>
<text x="221.2" y="96.5">FaultLed 10</text>
<text x="233.9" y="100.4">11</text>
<text x="239.4" y="98.6">PC2</text>
<text x="290.4" y="98.6">PD2</text>
<text x="298.3" y="100.4">54</text>
<text x="298.3" y="96.8">55</text>
<text x="68.1" y="105.7">10</text>
<text x="70.1" y="102.1">9</text>
<text x="73.6" y="103.9">IO5</text>
<text x="73.6" y="107.4">IO6</text>
<text x="224.7" y="103.5">PA0</text>
<text x="233.9" y="103.9">12</text>
<text x="233.9" y="107.4">13</text>
<text x="239.4" y="102.1">PC3</text>
<text x="239.4" y="105.7">PA0</text>
<text x="288.6" y="105.7">PC11</text>
<text x="288.6" y="102.1">PC12</text>
<text x="298.3" y="107.4">52</text>
<text x="298.3" y="103.9">53</text>
<text x="68.1" y="109.2">11</text>
<text x="68.1" y="112.7">12</text>
<text x="73.6" y="110.9">IO7</text>
<text x="223" y="110.6">TXD0</text>
<text x="233.9" y="110.9">14</text>
<text x="239.4" y="109.2">PA1</text>
<text x="239.4" y="112.7">PA2</text>
<text x="288.6" y="109.2">PC10</text>
<text x="288.7" y="112.7">PA15</text>
<text x="298.3" y="110.9">51</text>
<text x="309.3" y="110.7">SCL</text>
<text x="68.1" y="116.2">13</text>
<text x="68.1" y="119.8">14</text>
<text x="73.6" y="114.5">IO8</text>
<text x="73.6" y="118">IO9</text>
<text x="288.7" y="119.8">PA13</text>
<text x="288.7" y="116.2">PA14</text>
<text x="298.3" y="118">49 SWDIO</text>
<text x="298.3" y="114.5">50 SWCLK</text>
<text x="44.8" y="122.9">ESP32Debug</text>
<text x="68.1" y="123.3">15</text>
<text x="73.6" y="121.5">IO10</text>
<text x="73.6" y="125.1">IO11</text>
<text x="221.2" y="124.5">VMCON 18</text>
<text x="223" y="121.2">RXD0</text>
<text x="233.9" y="121.5">17</text>
<text x="239.4" y="123.3">PA3</text>
<text x="68.1" y="126.8">16</text>
<text x="68.1" y="130.4">17</text>
<text x="73.6" y="128.6">IO12</text>
<text x="91.3" y="128.6">EN</text>
<text x="97.2" y="130.4">44</text>
<text x="97.2" y="126.8">45</text>
<text x="104.8" y="126.8">S3En</text>
<text x="212.4" y="131.8">EncoderBMCU 20</text>
<text x="212.4" y="128.5">EncoderSW</text>
<text x="233.9" y="128.6">19</text>
<text x="239.4" y="126.8">PA4</text>
<text x="239.4" y="130.4">PA5</text>
<text x="288.7" y="130.4">PA12</text>
<text x="298.3" y="128.6">46</text>
<text x="307.8" y="131.8">DIN1</text>
<text x="68.1" y="133.9">18</text>
<text x="68.1" y="137.4">19</text>
<text x="73.6" y="132.1">IO13</text>
<text x="73.6" y="135.6">IO14</text>
<text x="87.8" y="132.1">IO46</text>
<text x="212.4" y="135.6">EncoderAMCU 21</text>
<text x="239.4" y="133.9">PA6</text>
<text x="239.4" y="137.4">PA7</text>
<text x="288.7" y="137.4">PA10</text>
<text x="288.7" y="133.9">PA11</text>
<text x="298.3" y="135.6">44</text>
<text x="298.3" y="132.1">45</text>
<text x="307.8" y="135.4">DIN4</text>
<text x="68.1" y="140.9">20</text>
<text x="73.6" y="139.2">IO15</text>
<text x="73.6" y="142.7">IO16</text>
<text x="87.8" y="142.7">IO45</text>
<text x="97.2" y="140.9">41</text>
<text x="224.7" y="138.8">PC4</text>
<text x="224.7" y="142.3">PC5</text>
<text x="233.9" y="139.2">22</text>
<text x="233.9" y="142.7">23</text>
<text x="239.4" y="140.9">PC4</text>
<text x="290.7" y="140.9">PA9</text>
<text x="298.3" y="142.7">42</text>
<text x="298.3" y="139.2">43</text>
<text x="307.8" y="138.9">DIN3</text>
<text x="307.8" y="142.4">DIN2</text>
<text x="68.1" y="144.5">21</text>
<text x="68.1" y="148">22</text>
<text x="73.6" y="146.2">IO17</text>
<text x="73.6" y="149.8">IO18</text>
<text x="86.9" y="146.2">RXD0</text>
<text x="87.1" y="149.8">TXD0</text>
<text x="97.2" y="148">39ESP32TXD0</text>
<text x="97.2" y="144.5">40ESP32RXD0</text>
<text x="212.4" y="149.9">SYSCOMP</text>
<text x="224.7" y="145.9">PB0</text>
<text x="233.9" y="146.2">24</text>
<text x="233.9" y="149.8">25</text>
<text x="239.4" y="144.5">PC5</text>
<text x="239.4" y="148">PB0</text>
<text x="290.6" y="148">PC9</text>
<text x="290.7" y="144.5">PA8</text>
<text x="298.3" y="149.8">40</text>
<text x="298.3" y="146.2">41</text>
<text x="309.2" y="149.5">EN2</text>
<text x="309.2" y="145.9">EN1</text>
<text x="53.6" y="151">USB_D-</text>
<text x="53.6" y="154.5">USB_D+</text>
<text x="68.1" y="151.5">23</text>
<text x="68.1" y="155">24</text>
<text x="73.6" y="153.3">IO19</text>
<text x="87.8" y="153.3">IO42</text>
<text x="97.2" y="155">37 STM32SLEEP</text>
<text x="97.2" y="151.5">38 BatPGOOD</text>
<text x="212.4" y="153.4">VMSense</text>
<text x="233.9" y="153.3">26</text>
<text x="239.4" y="151.5">PB1</text>
<text x="239.4" y="155">PB2</text>
<text x="290.6" y="155">PC7</text>
<text x="290.6" y="151.5">PC8</text>
<text x="298.3" y="153.3">39</text>
<text x="309.2" y="153">EN4</text>
<text x="68.1" y="158.6">25</text>
<text x="73.6" y="156.8">IO20</text>
<text x="73.6" y="160.3">IO21</text>
<text x="87.8" y="160.3">IO40</text>
<text x="87.8" y="156.8">IO41</text>
<text x="97.2" y="158.6">36</text>
<text x="233.9" y="160.3">28</text>
<text x="290.6" y="158.6">PC6</text>
<text x="298.3" y="160.3">37 SYSSense</text>
<text x="298.3" y="156.8">38</text>
<text x="309.2" y="156.5">EN3</text>
<text x="358.8" y="160.1">BOOT0</text>
<text x="68.1" y="162.1">26</text>
<text x="68.1" y="165.6">27</text>
<text x="73.6" y="163.9">IO26</text>
<text x="73.6" y="167.4">IO47</text>
<text x="87.8" y="167.4">IO38</text>
<text x="87.8" y="163.9">IO39</text>
<text x="97.2" y="165.6">34</text>
<text x="97.2" y="162.1">35</text>
<text x="108.2" y="165.3">SCL</text>
<text x="223" y="167.1">VMEN 30</text>
<text x="239.4" y="162.1">VREF+</text>
<text x="288.7" y="165.6">PB14</text>
<text x="288.7" y="162.1">PB15</text>
<text x="298.3" y="167.4">35 ISEN2+</text>
<text x="298.3" y="163.9">36 ISEN1+</text>
<text x="338.4" y="167.4">1</text>
<text x="354.5" y="167.4">2</text>
<text x="53.6" y="168.8">TXD0</text>
<text x="53.6" y="172.3">RXD0</text>
<text x="68.1" y="169.2">28</text>
<text x="68.1" y="172.7">29</text>
<text x="73.6" y="170.9">IO33</text>
<text x="87.8" y="170.9">IO37</text>
<text x="97.2" y="172.7">32</text>
<text x="97.2" y="169.2">33</text>
<text x="105.9" y="172.2">NRST</text>
<text x="107.6" y="168.8">SDA</text>
<text x="239.4" y="169.2">PB10</text>
<text x="288.7" y="172.7">PB12</text>
<text x="288.7" y="169.2">PB13</text>
<text x="298.3" y="170.9">34 ISEN4+</text>
<text x="68.1" y="176.2">30</text>
<text x="73.6" y="174.4">IO34</text>
<text x="73.6" y="178">IO48</text>
<text x="87.8" y="178">IO35</text>
<text x="87.8" y="174.4">IO36</text>
<text x="97.2" y="176.2">31</text>
<text x="103.8" y="175.9">BOOT0</text>
<text x="288.7" y="176.2">PB11</text>
<text x="298.3" y="174.4">33 ISEN3+</text>
<text x="191.2" y="218">3V3</text>
<text x="31.3" y="222.1">1</text>
<text x="31.3" y="225.6">2</text>
<text x="34.8" y="223.8">SDO/SA0</text>
<text x="34.8" y="227.4">SDX</text>
<text x="64.2" y="223.8">SDA</text>
<text x="64.9" y="227.4">SCL</text>
<text x="72.5" y="225.6">13 SCL</text>
<text x="72.5" y="222.1">14 SDA</text>
<text x="108.9" y="225.6">10</text>
<text x="115.4" y="227">10</text>
<text x="122.5" y="227">9</text>
<text x="127" y="225.6">9</text>
<text x="237.1" y="225.3">EncoderSW</text>
<text x="265.9" y="225.6">1</text>
<text x="269.4" y="227.4">12</text>
<text x="275.3" y="225.6">2 EncoderB</text>
<text x="355.2" y="225.1">NRST 10</text>
<text x="371.1" y="227">10</text>
<text x="378.3" y="227">9</text>
<text x="382.8" y="225.6">9</text>
<text x="31.3" y="229.1">3</text>
<text x="31.3" y="232.7">4</text>
<text x="34.8" y="230.9">SCX</text>
<text x="66.6" y="230.9">CS</text>
<text x="72.5" y="232.7">11</text>
<text x="72.5" y="229.1">12</text>
<text x="104.8" y="228.8">SCL8</text>
<text x="104.8" y="232.3">SDA6</text>
<text x="115.4" y="230.5">8</text>
<text x="122.5" y="230.5">7</text>
<text x="127" y="229.1">7 PC5</text>
<text x="127" y="232.7">5PB0</text>
<text x="163.6" y="232.2" transform="rotate(-90 163.6 232.2)">EncoderAMCU</text>
<text x="223.4" y="232.4" transform="rotate(-90 223.4 232.4)">EncoderBMCU</text>
<text x="247.6" y="232.4">SDA</text>
<text x="265.9" y="229.1">3</text>
<text x="265.9" y="232.7">5</text>
<text x="269.4" y="230.9">34</text>
<text x="275.3" y="232.7">6</text>
<text x="275.3" y="229.1">4 EncoderA</text>
<text x="299.9" y="228.8">FaultLed</text>
<text x="355.2" y="232.4">SWO</text>
<text x="366.6" y="229.1">8</text>
<text x="366.6" y="232.7">6</text>
<text x="371.1" y="230.5">8</text>
<text x="378.3" y="230.5">7</text>
<text x="382.8" y="229.1">7</text>
<text x="382.8" y="232.7">5</text>
<text x="34.8" y="234.4">INT1</text>
<text x="55.2" y="234.4">SDO_AUX</text>
<text x="55.4" y="237.9">OSC_AUX</text>
<text x="72.5" y="239.7">9</text>
<text x="72.5" y="236.2">10</text>
<text x="104.8" y="235.8">PA04</text>
<text x="110.9" y="239.7">2</text>
<text x="115.4" y="234.1">6</text>
<text x="115.4" y="237.6">4</text>
<text x="122.5" y="234.1">5</text>
<text x="122.5" y="237.6">3</text>
<text x="127" y="236.2">3 PC4</text>
<text x="127" y="239.7">1</text>
<text x="247.6" y="235.9">SCL</text>
<text x="265.9" y="236.2">7</text>
<text x="269.4" y="234.4">56</text>
<text x="269.4" y="237.9">78</text>
<text x="275.3" y="236.2">8</text>
<text x="355.2" y="239.4">SWDIO 2</text>
<text x="355.2" y="235.9">SWCLK4</text>
<text x="371.1" y="234.1">6</text>
<text x="371.1" y="237.6">4</text>
<text x="378.3" y="234.1">5</text>
<text x="378.3" y="237.6">3</text>
<text x="382.8" y="236.2">3</text>
<text x="382.8" y="239.7">1</text>
<text x="63.3" y="241.5">INT2</text>
<text x="115.4" y="241.1">2</text>
<text x="122.5" y="241.1">1</text>
<text x="371.1" y="241.1">2</text>
<text x="378.3" y="241.1">1</text>
<text x="184.5" y="248.2" transform="rotate(-90 184.5 248.2)">EncoderA</text>
<text x="204" y="248.2" transform="rotate(-90 204 248.2)">EncoderB</text>
</g>
<g font-size="3.2" fill="#f00">
<text x="298.3" y="65.1">64</text>
<text x="289.7" y="66.9">VDD</text>
<text x="233.9" y="118">16</text>
<text x="239.4" y="119.8">VDD</text>
<text x="289.7" y="123.3">VDD</text>
<text x="298.3" y="121.5">48</text>
<text x="233.9" y="163.9">29</text>
<text x="239.4" y="165.6">VDDA</text>
<text x="233.9" y="174.4">32</text>
<text x="239.4" y="176.2">VDD</text>
<text x="31.3" y="236.2">5</text>
<text x="34.8" y="237.9">VDDIO</text>
<text x="64" y="245">VDD</text>
<text x="72.5" y="243.2">8</text>
</g>
<g font-size="3.2" fill="#000080">
<text x="20.5" y="71.6">22uF 100nF</text>
<text x="21.9" y="68.4">C24 C25</text>
<text x="331.6" y="76.8">4.7uF</text>
<text x="331.6" y="73.6">C22</text>
<text x="345.7" y="76.8">100nF</text>
<text x="345.7" y="73.6">C23</text>
<text x="45.8" y="88.8">SW2</text>
<text x="207.6" y="94.8">C26</text>
<text x="204.4" y="98">100nF</text>
<text x="34" y="112.8">R26</text>
<text x="34" y="115.9">1k</text>
<text x="204.4" y="117">C27</text>
<text x="114.8" y="124.4">10k</text>
<text x="117.3" y="121.3">R25</text>
<text x="201.1" y="120.1">100nF</text>
<text x="333.9" y="124.8">C28</text>
<text x="33.5" y="129.7">KT-0603R</text>
<text x="33.5" y="126.5">LED2</text>
<text x="333.9" y="128">100nF</text>
<text x="115.2" y="135.3">TP5 C29</text>
<text x="319.8" y="133.6">TP4</text>
<text x="123.3" y="138.6">1uF</text>
<text x="182.4" y="144.2">C30</text>
<text x="182.6" y="147.7">1uF</text>
<text x="196.8" y="147.7">100nF</text>
<text x="198.3" y="144.2">C31</text>
<text x="319.8" y="151.2">TP2</text>
<text x="124" y="160">TP6</text>
<text x="264.2" y="172.4">U6</text>
<text x="319.8" y="168.9">TP7</text>
<text x="343.9" y="172.4">SW3</text>
<text x="362.1" y="172.7">1.5k</text>
<text x="376.2" y="172.7">100k</text>
<text x="82.6" y="179.5">U7</text>
<text x="182.9" y="178.3">C32</text>
<text x="197" y="178.3">C33</text>
<text x="217.7" y="177.7">C34</text>
<text x="254.5" y="175.9">STM32G473RCT6</text>
<text x="362.1" y="175.9">R27</text>
<text x="376.2" y="175.9">R28</text>
<text x="68.8" y="184.8">ESP32-S3-MINI-1-N8</text>
<text x="182.2" y="181.9">10nF</text>
<text x="197.2" y="181.9">1uF</text>
<text x="216.2" y="181.2">100nF</text>
<text x="376.2" y="186.4">100nF</text>
<text x="376.2" y="189.7">C35</text>
<text x="255.4" y="220.3">R41</text>
<text x="184" y="227.1">R37</text>
<text x="206.9" y="227.1">R38</text>
<text x="255.4" y="223.5">1k</text>
<text x="329.3" y="225.6">KT-0603R</text>
<text x="329.3" y="222.5">LED3</text>
<text x="183.3" y="230.3">10k</text>
<text x="206.2" y="230.3">10k</text>
<text x="88.2" y="239.4">C47</text>
<text x="157.7" y="239.4">C44</text>
<text x="171" y="238">R30</text>
<text x="208" y="238">R36</text>
<text x="223" y="239.4">C45</text>
<text x="317.2" y="234.4">680</text>
<text x="317.2" y="237.6">R29</text>
<text x="10.4" y="244.4">100nF</text>
<text x="13.6" y="241.2">C48</text>
<text x="88.2" y="242.6">100nF</text>
<text x="117.8" y="243">U9</text>
<text x="157" y="242.9">10nF</text>
<text x="170.2" y="241.2">10k</text>
<text x="207.3" y="241.2">10k</text>
<text x="222.3" y="242.9">10nF</text>
<text x="260.7" y="244.7">2005WR-2X4P</text>
<text x="373.6" y="243">U8</text>
<text x="41.8" y="251.8">LSM6DSOXTR</text>
<text x="49.9" y="246.5">U15</text>
</g>
<g font-size="3.2">
<text x="290.3" y="70.4">VSS</text>
<text x="298.3" y="68.6">63</text>
<text x="70.1" y="73.9">1</text>
<text x="70.1" y="77.4">2</text>
<text x="73.6" y="75.7">GND</text>
<text x="88.4" y="75.7">GND</text>
<text x="97.2" y="77.4">59</text>
<text x="97.2" y="73.9">60</text>
<text x="73.6" y="79.2">GND</text>
<text x="88.4" y="82.7">GND</text>
<text x="88.4" y="79.2">GND</text>
<text x="97.2" y="81">58</text>
<text x="88.4" y="89.8">GND</text>
<text x="88.4" y="86.3">GND</text>
<text x="97.2" y="88">56</text>
<text x="97.2" y="84.5">57</text>
<text x="88.4" y="93.3">GND</text>
<text x="97.2" y="95.1">54</text>
<text x="97.2" y="91.5">55</text>
<text x="88.4" y="100.4">GND</text>
<text x="88.4" y="96.8">GND</text>
<text x="97.2" y="98.6">53</text>
<text x="88.4" y="107.4">GND</text>
<text x="88.4" y="103.9">GND</text>
<text x="97.2" y="105.7">51</text>
<text x="97.2" y="102.1">52</text>
<text x="88.4" y="110.9">GND</text>
<text x="97.2" y="112.7">49</text>
<text x="97.2" y="109.2">50</text>
<text x="88.4" y="118">GND</text>
<text x="88.4" y="114.5">GND</text>
<text x="97.2" y="119.8">47</text>
<text x="97.2" y="116.2">48</text>
<text x="233.9" y="114.5">15</text>
<text x="239.4" y="116.2">VSS</text>
<text x="88.4" y="125.1">GND</text>
<text x="88.4" y="121.5">GND</text>
<text x="97.2" y="123.3">46</text>
<text x="298.3" y="125.1">47</text>
<text x="290.3" y="126.8">VSS</text>
<text x="88.4" y="135.6">GND</text>
<text x="97.2" y="137.4">42</text>
<text x="97.2" y="133.9">43</text>
<text x="88.4" y="139.2">GND</text>
<text x="233.9" y="156.8">27</text>
<text x="239.4" y="158.6">VSSA</text>
<text x="233.9" y="170.9">31</text>
<text x="239.4" y="172.7">VSS</text>
<text x="31.3" y="239.7">6</text>
<text x="31.3" y="243.2">7</text>
<text x="34.8" y="241.5">GND</text>
<text x="34.8" y="245">GND</text>
</g>
</svg>
